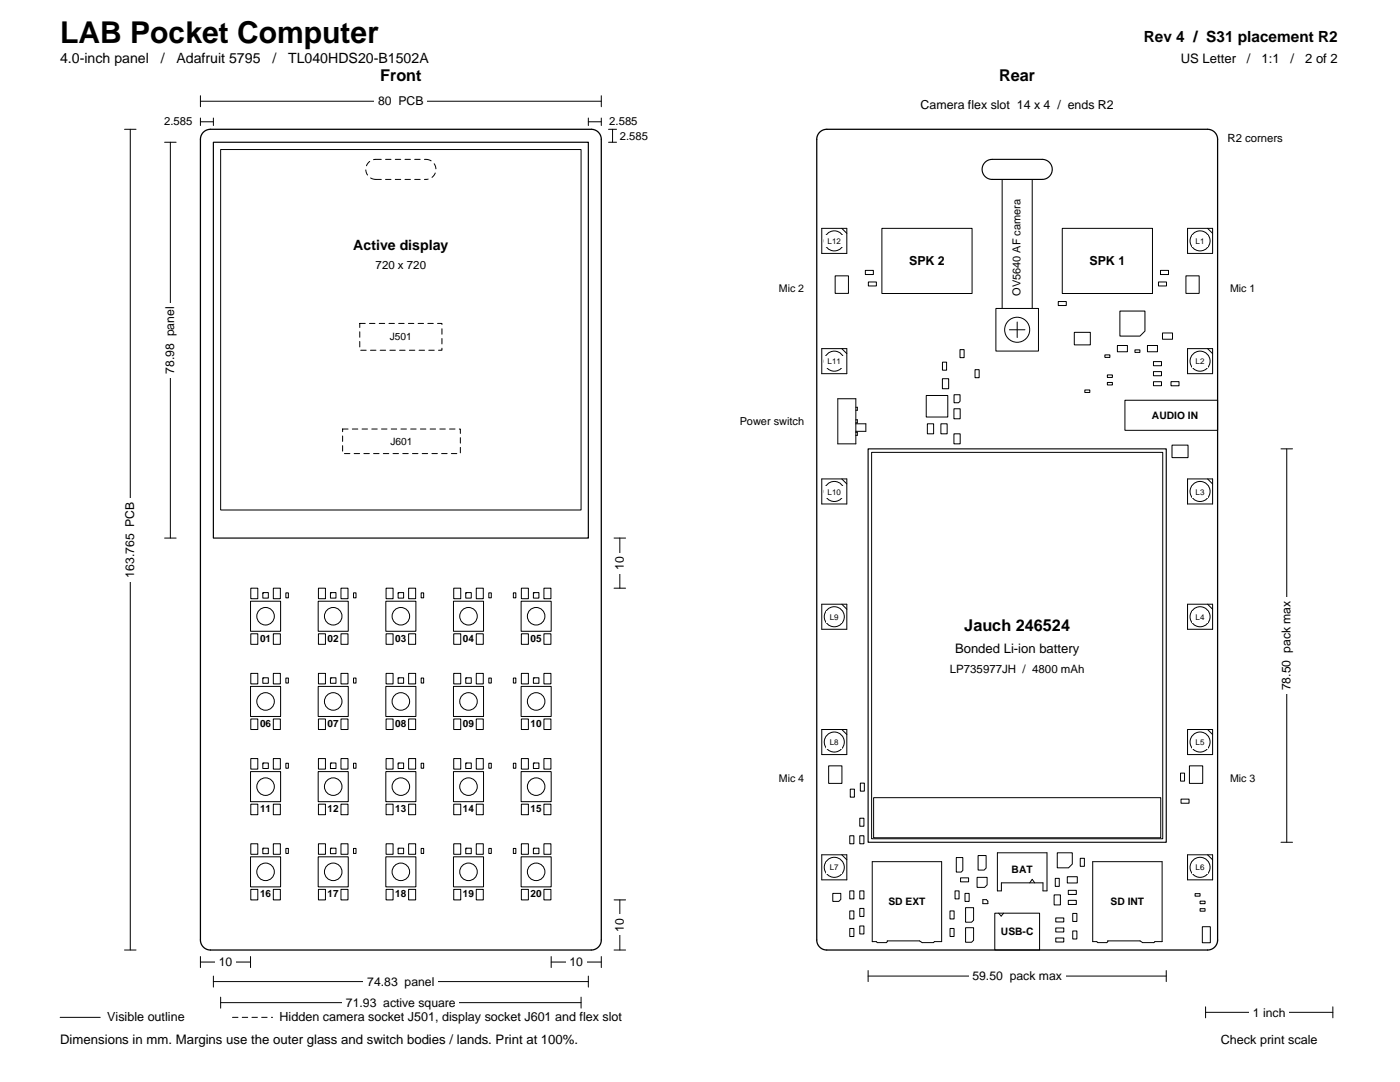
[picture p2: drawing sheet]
<svg xmlns="http://www.w3.org/2000/svg" width="279mm" height="216mm" viewBox="0 0 279 216" stroke-linecap="round" stroke-linejoin="round" font-family="sans-serif">
<g fill="none" stroke="#000" stroke-width=".2">
<path d="M51.7 38.7h1.6v.8h-1.6zM55.5 38.1h7.5v8h-8v-7.5zM64.7 39.2h1.6v.8h-1.6zM65.2 37.2h1.6v.8h-1.6zM68.2 39.2h1.6v.8h-1.6zM68.7 37.2h1.6v.8h-1.6zM44.7 55.2h1.6v.8h-1.6zM45.2 47.4h.6v.3h-.6zM45.7 50.4h.6v.3h-.6zM45.7 48.9h.6v.3h-.6zM45.7 44.9h.6v.3h-.6zM47.2 52.2h1.6v.8h-1.6z"/>
<path d="M47.7 46.7h1.6v.8h-1.6zM48 48.9h2v1.3h-2zM48.1 54.3h.8v1.6h-.8zM48.2 44.7h1.6v.8h-1.6zM48.2 40.7h1.6v.8h-1.6zM48.2 42.7h1.6v.8h-1.6zM48.8 57.6h.4v1h-.4zM50 53.6h9l.9 1v2.9h-9.9zM51.2 46.7h1.6v.8h-1.6zM51.5 50.8h1v.5h-1zM51.7 42.7h1.6v.8h-1.6zM51.7 40.7h1.6v.8h-1.6z"/>
<path d="M51.7 44.7h1.6v.8h-1.6zM52.2 48.9h.6v.3h-.6zM54.5 49.8h1v.5h-1zM55 47.4h2v1.3h-2zM55.5 59.8h1v.5h-1zM57.2 50.2h1.6v.8h-1.6zM59 47.4h2v1.3h-2zM60.5 49.9h2v1.3h-2zM61.1 53.3h.8v1.6h-.8zM62.6 56.8h.8v1.6h-.8zM62.7 59.9h.6v.3h-.6zM63 47.4h2v1.3h-2z"/>
<path d="M64.5 52.6l.7-.8h2.3v2.5h-3zM64.7 43.2h1.6v.8h-1.6zM64.7 45.2h1.6v.8h-1.6zM64.7 41.2h1.6v.8h-1.6zM66.3 56.7l1-1h3.4v7.8h-4.4zM67.2 47.2h1.6v.8h-1.6zM68.2 41.2h1.6v.8h-1.6zM68.2 45.2h1.6v.8h-1.6zM68.2 43.2h1.6v.8h-1.6zM69.7 52l.4-.4h1.2v2.9h-1.6zM70.2 49.2h1.6v.8h-1.6zM88.1 44.4h7.8v4.4h-6.8l-1-1z"/>
<path d="M88.2 40.7h1.6v.8h-1.6zM89.8 52.7l1-1h3.4v7.8h-4.4zM97.2 59.2h1.6v.8h-1.6zM97.2 53.2h1.6v.8h-1.6zM97.2 57.2h1.6v.8h-1.6zM97.2 55.2h1.6v.8h-1.6zM97.7 49.2h1.6v.8h-1.6zM97.7 51.2h1.6v.8h-1.6zM100.7 59.7h1.6v.8h-1.6zM100.7 55.7h1.6v.8h-1.6zM100.7 57.7h1.6v.8h-1.6zM100.7 53.7h1.6v.8h-1.6z"/>
<path d="M104.2 59.7h1.6v.8h-1.6zM44.2 64.2h1.6v.8h-1.6zM46.4 60.3h3.2v2.5h-2.6l-.6-.6zM47.7 64.2h1.6v.8h-1.6zM47.7 66.2h1.6v.8h-1.6zM51.2 68.2h1.6v.8h-1.6zM51.2 64.2h1.6v.8h-1.6zM51.2 66.2h1.6v.8h-1.6zM51.7 60.2h1.6v.8h-1.6zM52.2 70.2h1.6v.8h-1.6zM52.2 74.2h1.6v.8h-1.6zM52.2 72.2h1.6v.8h-1.6z"/>
<path d="M55.7 73.2h1.6v.8h-1.6zM55.7 71.2h1.6v.8h-1.6zM55.7 69.2h1.6v.8h-1.6zM56.2 75.2h1.6v.8h-1.6zM56.6 77.8h.8v1.6h-.8zM57.3 62.4h4.3v5.3h-5.2v-4.3zM58.2 60.2h1.6v.8h-1.6zM58.6 78.8h.8v1.6h-.8zM58.7 70.7h1.4v1.8h-1.4zM59 71.4h.8l-.4 .5zM59 71.9h.8M59.4 71.1v.3"/>
<path d="M59.4 71.9v.2M59.6 75.1h1.4v1.8h-1.4zM59.9 75.8h.8l-.4 .5zM59.9 76.3h.8M60.3 75.5v.3M60.3 76.3v.2M60.5 79.5h1.4v1.8h-1.4zM61.2 79.9v.3M62.2 69.2h1.6v.8h-1.6zM62.2 71.2h1.6v.8h-1.6zM62.6 73.8h.8v1.6h-.8zM64.6 65.3h.8v1.6h-.8z"/>
<path d="M65.2 75.2h1.6v.8h-1.6zM65.2 79.7h1.6v.8h-1.6zM65.3 70.7h1.4v1.8h-1.4zM65.7 71.4h.6l-.3 .5zM65.7 71.9h.6M65.7 77.2h1.6v.8h-1.6zM66 71.1v.3M66 71.9v.2M68.1 66.1h1.2v2.9h-1.6v-2.5zM68.1 70.7h1.4v1.8h-1.4zM68.4 71.4h.7l-.3 .5zM68.4 71.9h.7"/>
<path d="M68.8 71.1v.3M68.8 71.9v.2M69 75.1h1.4v1.8h-1.4zM69.4 75.8h.6l-.3 .5zM69.4 76.3h.6M69.7 75.5v.3M69.7 76.3v.2M69.9 79.5h1.4v1.8h-1.4zM70.6 79.9v.3M71.6 72.8h.8v1.6h-.8zM72.6 78.3h.8v1.6h-.8zM73.5 76.3h1v.5h-1z"/>
<path d="M74.8 72.4l.4-.3h1v2.9h-1.4zM75.9 77.1h1.2v2h-1.2zM78.4 75.1h1.4v1.8h-1.4zM78.5 72.3h1v.5h-1zM78.7 75.8h.8l-.4 .5zM78.7 76.3h.8M79.1 75.5v.3M79.1 76.3v.2M79.3 79.5h1.4v1.8h-1.4zM80 79.9v.3M80.8 73.2h1.4v1.8h-1.4zM81.1 73.9h.7l-.3 .5z"/>
<path d="M81.1 74.4h.7M81.5 73.6v.3M81.5 74.4v.2M82.9 77.1h1.2v2h-1.2zM84.6 72.6h1.2v2.9h-1.6v-2.5zM85.4 77.1h1.2v2h-1.2zM87.8 75.1h1.4v1.8h-1.4zM87.8 61.2h1.4v1.8h-1.4zM88 72.3h1v.5h-1zM88.1 75.8h.8l-.4 .5zM88.1 76.3h.8M88.1 61.9h.8l-.4 .5z"/>
<path d="M88.1 62.4h.8M88.5 61.6v.3M88.5 62.4v.2M88.5 75.5v.3M88.5 76.3v.2M88.7 79.5h1.4v1.8h-1.4zM89.4 65.6h.8v1.6h-.8zM89.4 79.9v.3M90 68.8h1v.5h-1zM90 70.3h1v.5h-1zM90.3 72.7h1.4v1.8h-1.4zM90.6 73.9h.8"/>
<path d="M90.6 73.4h.8l-.4 .5zM90.7 63.2h1.6v.8h-1.6zM91 73.1v.3M91 73.9v.2M91.4 76.3h3.2v1.6h-3.2zM91.7 60.9h1.6v.8h-1.6zM91.9 65.6h.8v1.6h-.8zM92.3 79.1h2.4l.7 .8v2.4l-.7 .7h-2.4l-.8-.7v-2.4zM93.2 70.2h1.6v.8h-1.6zM93.2 72.2h1.6v.8h-1.6zM94.2 74.2h1.6v.8h-1.6zM94.8 65.6l.6-.5h1.7v2h-2.3z"/>
<path d="M95.1 61.8h.8v1.6h-.8zM95.7 68.2h1.6v.8h-1.6zM96.3 70.7h1.4v1.8h-1.4zM96.7 71.4h.7l-.4 .5zM96.7 71.9h.7M97 71.1v.3M97 71.9v.2M97.1 61.8h.8v1.6h-.8zM97.2 75.1h1.4v1.8h-1.4zM97.6 75.8h.6l-.3 .5zM97.6 76.3h.6M97.9 75.5v.3"/>
<path d="M97.9 76.3v.2M98.1 79.5h1.4v1.8h-1.4zM98.8 79.9v.3M99.2 70.2h1.6v.8h-1.6zM99.2 72.2h1.6v.8h-1.6zM99.2 68.2h1.6v.8h-1.6zM99.6 74.8h.8v1.6h-.8zM99.7 63.7h1.6v.8h-1.6zM99.7 61.7h1.6v.8h-1.6zM99.7 65.7h1.6v.8h-1.6zM102.7 70.7h1.6v.8h-1.6zM102.7 67.7h1.6v.8h-1.6z"/>
<path d="M102.7 72.7h1.6v.8h-1.6zM103.2 61.7h1.6v.8h-1.6zM103.2 65.7h1.6v.8h-1.6zM103.2 63.7h1.6v.8h-1.6zM104.3 74.7h3.4v7.8h-4.4v-6.8zM106.2 70.7h1.6v.8h-1.6zM106.2 72.7h1.6v.8h-1.6zM110.7 78.2h1.6v.8h-1.6zM57.6 99.3h.8v1.6h-.8zM59.9 95.6h1.2v2h-1.2zM60.9 80.2h.6l-.3 .5zM60.9 80.7h.6"/>
<path d="M61.1 87.8h.8v1.6h-.8zM61.1 91.8h.8v1.6h-.8zM61.2 80.7v.2M61.4 99.6h1.2v2h-1.2zM61.4 83.9h1.4v1.8h-1.4zM61.8 84.6h.6l-.3 .5zM61.8 85.1h.6M62.1 84.3v.3M62.1 85.1v.2M62.4 95.6h1.2v2h-1.2zM63.2 90.6h2.6v3h-2.6zM63.8 99.4h4.4v4.3h-4.4z"/>
<path d="M64.2 84.2h1.6v.8h-1.6zM64.3 86.7h1.4v1.8h-1.4zM64.6 87.4h.8l-.4 .5zM64.6 87.9h.8M65 87.1v.3M65 87.9v.2M66.2 95.1h1v2.9h-1.4v-2.6zM66.7 81.7h1.6v.8h-1.6zM70.3 80.2h.6l-.3 .5zM70.3 80.7h.6M70.6 80.7v.2M73.7 81.7h1.6v.8h-1.6z"/>
<path d="M76.9 81.1h1.2v2h-1.2zM79.6 80.2h.8l-.4 .5zM79.6 80.7h.8M80 80.7v.2M83.4 81.1h1.2v2h-1.2zM85.9 81.1h1.2v2h-1.2zM89 82.8h1v.5h-1zM89.1 80.2h.6l-.3 .5zM89.1 80.7h.6M89.4 80.7v.2M92.1 91.9h1.1v1.3h-1.4v-1zM93.5 95.6h9v10h-10v-9z"/>
<path d="M94.5 90.8h1v.5h-1zM94.8 93.9h1v.5h-1zM95.1 92.4h1v.5h-1zM95.1 87.2h2.8v1.8h-2.8zM95.2 84.2h1.6v.8h-1.6zM95.7 88.1h.5M96.2 87.5v1.1M96.2 88.1l.6-.4v.8zM96.8 88.1h.5M97 90.3h1v.5h-1zM97.5 93.3h1v.5h-1zM97.5 91.9h1v.5h-1z"/>
<path d="M98.5 80.2h.6l-.3 .5zM98.5 80.7h.6M98.8 80.7v.2M99 83.9h1.4v1.8h-1.4zM99.3 84.6h.7l-.3 .5zM99.3 85.1h.7M99.5 91.1h2v1.6h-2zM99.7 84.3v.3M99.7 85.1v.2M100 93.8h1v.5h-1zM100.1 91.1h.8v1.6h-.8zM100.1 88.3h.8v1.6h-.8z"/>
<path d="M101.6 84.3h.8v1.6h-.8zM102.3 89.9h.8v1.6h-.8zM102.4 93.1h.6v1h-.6zM103.9 85.1h1.2v2h-1.2zM106.1 89.7l1.1-1h4.3v5.3h-5.4zM106.7 86.7h1.6v.8h-1.6zM106.7 83.7h1.6v.8h-1.6zM106.8 95.1h3v4.9h-4v-3.9zM110.2 85.7h1.6v.8h-1.6zM110.2 83.7h1.6v.8h-1.6zM112.6 99.8h.8v1.6h-.8zM50 120h6v6h-6z"/>
<path d="M50 117.4h1.4v2.1h-1.4zM52.5 118.2h1.1v1.1h-1.1zM52.7 118.2l-.2 .3M54.5 117.4h1.4v2.1h-1.4zM57 118.3h.6v1h-.6zM57.1 104.3h.8v1.6h-.8zM59.1 102.8h.8v1.6h-.8zM61.4 103.6h1.2v2h-1.2zM63.5 120h6v6h-6zM63.5 117.4h1.4v2.1h-1.4zM66 118.2h1.1v1.1h-1.1zM66.2 118.2l-.2 .3"/>
<path d="M68 117.4h1.4v2.1h-1.4zM70.6 118.3h.5v1h-.5zM77 120h6v6h-6zM77 117.4h1.5v2.1h-1.5zM79.5 118.2h1v1.1h-1zM79.7 118.2l-.2 .3M81.6 117.4h1.4v2.1h-1.4zM84.1 118.3h.5v1h-.5zM90.5 120h6v6h-6zM90.6 117.4h1.4v2.1h-1.4zM92.9 118.2h1.1v1.1h-1.1zM93.2 118.2l-.3 .3"/>
<path d="M95.1 117.4h1.4v2.1h-1.4zM97.6 118.3h.5v1h-.5zM102.4 118.3h.6v1h-.6zM103.9 101h1.1v.5h-1.1zM103.9 102.5h1.1v.5h-1.1zM103.9 104.1h1.1v.5h-1.1zM104 120h6v6h-6zM104 105.8h1v.5h-1zM104.1 117.4h1.4v2.1h-1.4zM106.4 102.6h1.1v.5h-1.1zM106.4 100.9h1.1v.5h-1.1zM106.4 118.2h1.1v1.1h-1.1z"/>
<path d="M106.5 105.8h1v.5h-1zM106.5 104.3h1v.5h-1zM106.7 118.2l-.3 .3M108.6 117.4h1.4v2.1h-1.4zM108.9 103.3h3.2v2.5h-2.6l-.6-.6zM109 101.3h1v.5h-1zM113.6 104.3h.8v1.6h-.8zM50 137h6v6h-6zM50 126.5h1.4v2.1h-1.4zM50 134.4h1.4v2.1h-1.4zM52.5 135.2h1.1v1.1h-1.1zM52.7 135.2l-.2 .3"/>
<path d="M54.5 126.5h1.4v2.1h-1.4zM54.5 134.4h1.4v2.1h-1.4zM57 135.3h.6v1h-.6zM63.5 137h6v6h-6zM63.5 134.4h1.4v2.1h-1.4zM63.5 126.5h1.4v2.1h-1.4zM66 135.2h1.1v1.1h-1.1zM66.2 135.2l-.2 .3M68 134.4h1.4v2.1h-1.4zM68 126.5h1.4v2.1h-1.4zM70.6 135.3h.5v1h-.5zM77 137h6v6h-6z"/>
<path d="M77 126.5h1.5v2.1h-1.5zM77 134.4h1.5v2.1h-1.5zM79.5 135.2h1v1.1h-1zM79.7 135.2l-.2 .3M81.6 126.5h1.4v2.1h-1.4zM81.6 134.4h1.4v2.1h-1.4zM84.1 135.3h.5v1h-.5zM90.5 137h6v6h-6zM90.6 126.5h1.4v2.1h-1.4zM90.6 134.4h1.4v2.1h-1.4zM92.9 135.2h1.1v1.1h-1.1zM93.2 135.2l-.3 .3"/>
<path d="M95.1 126.5h1.4v2.1h-1.4zM95.1 134.4h1.4v2.1h-1.4zM97.6 135.3h.5v1h-.5zM102.4 135.3h.6v1h-.6zM104 137h6v6h-6zM104.1 126.5h1.4v2.1h-1.4zM104.1 134.4h1.4v2.1h-1.4zM106.4 135.2h1.1v1.1h-1.1zM106.7 135.2l-.3 .3M108.6 126.5h1.4v2.1h-1.4zM108.6 134.4h1.4v2.1h-1.4zM50 154h6v6h-6z"/>
<path d="M50 143.5h1.4v2.1h-1.4zM50 151.4h1.4v2.1h-1.4zM52.5 152.2h1.1v1.1h-1.1zM52.7 152.2l-.2 .3M54.5 143.5h1.4v2.1h-1.4zM54.5 151.4h1.4v2.1h-1.4zM57 152.3h.6v1h-.6zM63.5 154h6v6h-6zM63.5 143.5h1.4v2.1h-1.4zM63.5 151.4h1.4v2.1h-1.4zM66 152.2h1.1v1.1h-1.1zM66.2 152.2l-.2 .3"/>
<path d="M68 143.5h1.4v2.1h-1.4zM68 151.4h1.4v2.1h-1.4zM70.6 152.3h.5v1h-.5zM77 154h6v6h-6zM77 143.5h1.5v2.1h-1.5zM77 151.4h1.5v2.1h-1.5zM79.5 152.2h1v1.1h-1zM79.7 152.2l-.2 .3M81.6 143.5h1.4v2.1h-1.4zM81.6 151.4h1.4v2.1h-1.4zM84.1 152.3h.5v1h-.5zM90.5 154h6v6h-6z"/>
<path d="M90.6 151.4h1.4v2.1h-1.4zM90.6 143.5h1.4v2.1h-1.4zM92.9 152.2h1.1v1.1h-1.1zM93.2 152.2l-.3 .3M95.1 151.4h1.4v2.1h-1.4zM95.1 143.5h1.4v2.1h-1.4zM97.6 152.3h.5v1h-.5zM102.4 152.3h.6v1h-.6zM104 154h6v6h-6zM104.1 151.4h1.4v2.1h-1.4zM104.1 143.5h1.4v2.1h-1.4zM106.4 152.2h1.1v1.1h-1.1z"/>
<path d="M106.7 152.2l-.3 .3M108.6 151.4h1.4v2.1h-1.4zM108.6 143.5h1.4v2.1h-1.4zM50 171h6v6h-6zM50 177.5h1.4v2.1h-1.4zM50 168.4h1.4v2.1h-1.4zM50 160.5h1.4v2.1h-1.4zM52.5 169.2h1.1v1.1h-1.1zM52.7 169.2l-.2 .3M54.5 177.5h1.4v2.1h-1.4zM54.5 168.4h1.4v2.1h-1.4zM54.5 160.5h1.4v2.1h-1.4z"/>
<path d="M57 169.3h.6v1h-.6zM63.5 171h6v6h-6zM63.5 160.5h1.4v2.1h-1.4zM63.5 177.5h1.4v2.1h-1.4zM63.5 168.4h1.4v2.1h-1.4zM66 169.2h1.1v1.1h-1.1zM66.2 169.2l-.2 .3M68 160.5h1.4v2.1h-1.4zM68 177.5h1.4v2.1h-1.4zM68 168.4h1.4v2.1h-1.4zM70.6 169.3h.5v1h-.5zM77 171h6v6h-6z"/>
<path d="M77 177.5h1.5v2.1h-1.5zM77 168.4h1.5v2.1h-1.5zM77 160.5h1.5v2.1h-1.5zM79.5 169.2h1v1.1h-1zM79.7 169.2l-.2 .3M81.6 177.5h1.4v2.1h-1.4zM81.6 168.4h1.4v2.1h-1.4zM81.6 160.5h1.4v2.1h-1.4zM84.1 169.3h.5v1h-.5zM90.5 171h6v6h-6zM90.6 177.5h1.4v2.1h-1.4zM90.6 168.4h1.4v2.1h-1.4z"/>
<path d="M90.6 160.5h1.4v2.1h-1.4zM92.9 169.2h1.1v1.1h-1.1zM93.2 169.2l-.3 .3M95.1 177.5h1.4v2.1h-1.4zM95.1 168.4h1.4v2.1h-1.4zM95.1 160.5h1.4v2.1h-1.4zM97.6 169.3h.5v1h-.5zM102.4 169.3h.6v1h-.6zM104 171h6v6h-6zM104.1 160.5h1.4v2.1h-1.4zM104.1 177.5h1.4v2.1h-1.4zM104.1 168.4h1.4v2.1h-1.4z"/>
<path d="M106.4 169.2h1.1v1.1h-1.1zM106.7 169.2l-.3 .3M108.6 160.5h1.4v2.1h-1.4zM108.6 177.5h1.4v2.1h-1.4zM108.6 168.4h1.4v2.1h-1.4z"/>
<circle cx="99.8" cy="92.5" r=".1"/>
<circle cx="53" cy="140" r="1.75"/>
<circle cx="53" cy="123" r="1.75"/>
<circle cx="66.5" cy="123" r="1.75"/>
<circle cx="66.5" cy="140" r="1.75"/>
<circle cx="80" cy="123" r="1.75"/>
<circle cx="80" cy="140" r="1.75"/>
<circle cx="93.5" cy="123" r="1.75"/>
<circle cx="93.5" cy="140" r="1.75"/>
<circle cx="107" cy="123" r="1.75"/>
<circle cx="107" cy="140" r="1.75"/>
<circle cx="53" cy="157" r="1.75"/>
<circle cx="66.5" cy="157" r="1.75"/>
<circle cx="80" cy="157" r="1.75"/>
<circle cx="93.5" cy="157" r="1.75"/>
<circle cx="107" cy="157" r="1.75"/>
<circle cx="53" cy="174" r="1.75"/>
<circle cx="66.5" cy="174" r="1.75"/>
<circle cx="80" cy="174" r="1.75"/>
<circle cx="93.5" cy="174" r="1.75"/>
<circle cx="107" cy="174" r="1.75"/>
</g>
<path d="M42.6 28.4h74.8v79h-74.8z" fill-rule="evenodd" fill="#fff" stroke="#000" stroke-width=".24"/>
<g fill="none" stroke="#000" stroke-width=".2">
<path d="M44 29.8h72v72h-72zM164 95.6h5v5h-5zM168 95.6l1 1"/>
<circle cx="166.5" cy="98.1" r="2"/>
</g>
<path d="M75 31.8h10M75 35.8a2 2 0 0 1-2-2 2 2 0 0 1 2-2M75 35.8h10M85 31.8a2 2 0 0 1 2 2 2 2 0 0 1-2 2M71.8 64.5h16.4v5.4h-16.4zM68.4 85.6h23.5v4.9h-23.5z" fill="none" stroke="#000" stroke-width=".2" stroke-dasharray="1.1 .8"/>
<path d="M40.6 26.4l.6-.4 .8-.2h76a2 2 0 0 1 2 2v159.8a2 2 0 0 1-2 2h-76a2 2 0 0 1-2-2v-159.8l.2-.8z" fill="none" stroke="#000" stroke-width=".25"/>
<path d="M164.5 97h4v2.3h-4z" fill-rule="evenodd" fill="#fff"/>
<g fill="none" stroke="#000" stroke-width=".2">
<path d="M164 170.6h5v5h-5zM168 170.6l1 1M213.2 177.7h1.6v.8h-1.6z"/>
<circle cx="166.5" cy="173.1" r="2"/>
</g>
<path d="M164.9 172h3.2v2.3h-3.2z" fill-rule="evenodd" fill="#fff"/>
<path d="M188.1 72.3h.8v1.6h-.8zM221 76.3h1v.5h-1zM224.5 79.9h18.5v6h-18.5zM230.2 72.2h1.6v.8h-1.6zM185.1 84.6h1.2v2h-1.2zM233.9 88.8h3.2v2.5h-3.2zM165.4 152.8h2.6v3.5h-2.6zM169.6 177.8h.8v1.6h-.8zM214.1 182.3h.8v1.6h-.8z" fill="none" stroke="#000" stroke-width=".2"/>
<path d="M229.2 81.5h10.6v2.8h-10.6z" fill-rule="evenodd" fill="#fff"/>
<g fill="none" stroke="#000" stroke-width=".2">
<path d="M231.6 54h1.6v.8h-1.6zM237 45.6h5v5h-5zM241 45.6l1 1M188.1 75.6h1.2v2h-1.2zM192.6 178.3h.8v1.6h-.8z"/>
<circle cx="239.5" cy="48.1" r="2"/>
</g>
<path d="M237.9 47h3.2v2.3h-3.2z" fill-rule="evenodd" fill="#fff"/>
<g fill="none" stroke="#000" stroke-width=".2">
<path d="M164 45.6h5v5h-5zM168 45.6l1 1M169.6 166.8h.8v1.6h-.8zM190.6 177.8h.8v1.6h-.8zM211 170.2h3v2.2l-.7 .8h-2.3z"/>
<circle cx="166.5" cy="48.1" r="2"/>
</g>
<path d="M164.5 47h4v2.3h-4z" fill-rule="evenodd" fill="#fff"/>
<g fill="none" stroke="#000" stroke-width=".2">
<path d="M212 45.6h18v13h-18zM223.5 62.1h5v4l-1 1h-4zM229 68.9h2v1.3h-2zM230.2 76.2h1.6v.8h-1.6zM237 95.6h5v5h-5zM241 95.6l1 1M166.2 178.3h1.6v1.2l-.4 .4h-1.2z"/>
<circle cx="239.5" cy="98.1" r="2"/>
</g>
<path d="M237.9 97h3.2v2.3h-3.2z" fill-rule="evenodd" fill="#fff"/>
<g fill="none" stroke="#000" stroke-width=".2">
<path d="M237 69.6h5v5h-5zM241 69.6l1 1M215.6 171.3h.8v1.6h-.8z"/>
<circle cx="239.5" cy="72.1" r="2"/>
</g>
<path d="M237.9 71h3.2v2.3h-3.2z" fill-rule="evenodd" fill="#fff"/>
<g fill="none" stroke="#000" stroke-width=".2">
<path d="M172.7 54h1.6v.8h-1.6zM190.4 81.6h1.2v2h-1.2zM237 145.6h5v5h-5zM241 145.6l1 1M239.5 179.8h1v.5h-1zM192.7 185.1h1.6v2.5l-.4 .4h-1.2z"/>
<circle cx="239.5" cy="148.1" r="2"/>
</g>
<path d="M237.9 147h3.2v2.3h-3.2z" fill-rule="evenodd" fill="#fff"/>
<g fill="none" stroke="#000" stroke-width=".2">
<path d="M167.2 79.6h3.6v9h-3.6zM184.9 78.9h4.2v4.3h-4.2zM230.2 74.2h1.6v.8h-1.6zM232 66.4h2v1.3h-2zM170.8 84.6h2v1.5h-2M170.8 81.3h.3v.6h-.3M170.8 83.8h.3v.6h-.3M170.8 86.3h.3v.6h-.3M237 120.6h5v5h-5zM241 120.6l1 1M169.7 157.5h.8v1.6h-.8zM237.4 152.8h2.6v3.5h-2.6z"/>
<path d="M171.6 166.8h.8v1.6h-.8zM213 174.9h2v1.3h-2zM171.6 181.3h.8v1.6h-.8zM192.7 181.1h1.6v2.5l-.4 .4h-1.2zM214.1 185.8h.8v1.6h-.8z"/>
<circle cx="239.5" cy="123.1" r="2"/>
</g>
<path d="M237.9 122h3.2v2.3h-3.2z" fill-rule="evenodd" fill="#fff"/>
<path d="M173.3 56.3h1.6v.8h-1.6zM235.6 154.3h.8v1.6h-.8zM199 170.2h9.9v7.6h-.8v-1.6h-8.3v1.6h-.8zM205.5 176.2l.5-.7 .5 .7M210.4 178.6h1.2v2h-1.2z" fill="none" stroke="#000" stroke-width=".2"/>
<path d="M201.2 172h5.6v2.8h-5.6z" fill-rule="evenodd" fill="#fff"/>
<g fill="none" stroke="#000" stroke-width=".2">
<path d="M176 45.6h18v13h-18zM236.7 55h2.6v3.5h-2.6zM187.8 84.6h1.2v2h-1.2zM164 120.6h5v5h-5zM168 120.6l1 1M195.2 170.7h1.6v2.5l-.4 .4h-1.2zM169.6 185.3h.8v1.6h-.8z"/>
<circle cx="166.5" cy="123.1" r="2"/>
</g>
<path d="M164.9 122h3.2v2.3h-3.2z" fill-rule="evenodd" fill="#fff"/>
<g fill="none" stroke="#000" stroke-width=".2">
<path d="M237 170.6h5v5h-5zM241 170.6l1 1"/>
<circle cx="239.5" cy="173.1" r="2"/>
</g>
<path d="M237.9 172h3.2v2.3h-3.2z" fill-rule="evenodd" fill="#fff"/>
<g fill="none" stroke="#000" stroke-width=".2">
<path d="M231.2 56.3h1.6v.8h-1.6zM190.4 78.8h1.2v1.3l-.3 .3h-.9zM194.6 73.8h.8v1.6h-.8zM216.5 77.8h1v.5h-1zM221 74.8h1v.5h-1zM223 68.9h2v1.3h-2zM190.4 86.6h1.2v2h-1.2zM164 145.6h5v5h-5zM168 145.6l1 1M235.7 159.5h1.6v.8h-1.6zM190.9 171.1h1.3v2.6l-.4 .3h-.9zM191.7 175.2h1.6v.8h-1.6z"/>
<path d="M195 175.1h2v1.5l-.5 .5h-1.5zM196.1 179.5h.7l.4 .3v.5h-1.1zM210.6 175.3h.8v1.6h-.8zM213.2 179.7h1.6v.8h-1.6zM210.7 187.2h1.6v.8h-1.6zM239.9 184.9h1.7v3.2h-1.7z"/>
<circle cx="166.5" cy="148.1" r="2"/>
</g>
<path d="M164.9 147h3.2v2.3h-3.2z" fill-rule="evenodd" fill="#fff"/>
<g fill="none" stroke="#000" stroke-width=".2">
<path d="M164 69.6h5v5h-5zM168 69.6l1 1M191.6 69.8h.8v1.6h-.8zM226.5 69.8h1v.5h-1zM233.7 76.2h1.6v.8h-1.6zM189.6 185.3h.8v1.6h-.8z"/>
<circle cx="166.5" cy="72.1" r="2"/>
</g>
<path d="M164.5 71h4v2.3h-4z" fill-rule="evenodd" fill="#fff"/>
<path d="M171.7 156.3h.8v1.6h-.8zM174.1 171.9h13.8v16h-1.4l-.2 .2h-2.3l-.5-.4h-6.4l-.2 .4h-1.8l-.2-.2h-.8zM239.5 181.3h1v.5h-1z" fill="none" stroke="#000" stroke-width=".2"/>
<path d="M176.6 178.4h8.8v2.8h-8.8z" fill-rule="evenodd" fill="#fff"/>
<path d="M211.2 60.2h1.6v.8h-1.6zM218.1 171.9h13.8v16h-1.4l-.2 .2h-2.3l-.5-.4h-6.4l-.2 .4h-1.8l-.2-.2h-.8zM238.5 178.3h1v.5h-1zM169.6 181.8h.8v1.6h-.8zM189.6 181.8h.8v1.6h-.8zM210.7 183.2h1.6v.8h-1.6z" fill="none" stroke="#000" stroke-width=".2"/>
<path d="M220.9 178.4h8.2v2.8h-8.2z" fill-rule="evenodd" fill="#fff"/>
<path d="M166.7 55h2.6v3.5h-2.6zM214.4 66.3h3.2v2.5h-3.2zM220.5 70.8h1v.5h-1zM171.6 163.3h.8v1.6h-.8zM171.6 177.8h.8v1.6h-.8zM171.6 184.8h.8v1.6h-.8zM198.5 182.2h9v7.4h-9zM199.3 182.2l.5 .6 .5-.6M210.7 185.2h1.6v.8h-1.6z" fill="none" stroke="#000" stroke-width=".2"/>
<path d="M199.1 184.5h7.8v2.8h-7.8z" fill-rule="evenodd" fill="#fff"/>
<path d="M163.6 26.4l.6-.4 .8-.2h76a2 2 0 0 1 2 2v159.8a2 2 0 0 1-2 2h-76a2 2 0 0 1-2-2v-159.8l.2-.8z" fill="none" stroke="#000" stroke-width=".25"/>
<path d="M200 35.8v25.7M206 35.8v25.7" fill="none" stroke="#000" stroke-width=".2"/>
<path d="M196.6 32.4l.6-.4 .8-.2h10a2 2 0 0 1 2 2 2 2 0 0 1-2 2h-10a2 2 0 0 1-1.8-1.2 2 2 0 0 1 .4-2.2z" fill="none" stroke="#000" stroke-width=".23"/>
<path d="M198.7 61.5h8.5v8.5h-8.5z" fill-rule="evenodd" fill="#fff" stroke="#000" stroke-width=".2"/>
<g fill="none" stroke="#000" stroke-width=".2">
<path d="M201.5 65.8h3.1M203 64.3v3.1"/>
<circle cx="203" cy="65.8" r="2.5"/>
</g>
<path d="M173.3 89.6h59.5v78.5h-59.5z" fill-rule="evenodd" fill="#fff" stroke="#000" stroke-width=".23"/>
<path d="M40 19.1v2.2M120 19.1v2.2M40 20.2h80M173.9 90.3h58.1v77.1h-58.1zM174.4 159.2h57.3v8h-57.3z" fill="none" stroke="#000" stroke-width=".2"/>
<path d="M74.8 18.5h10.4v3.2h-10.4z" fill-rule="evenodd" fill="#fff"/>
<path d="M24.8 25.8h2.4M26 25.8v163.8M24.8 189.6h2.4" fill="none" stroke="#000" stroke-width=".2"/>
<path d="M24.3 99.4h3.1v16.6h-3.1z" fill-rule="evenodd" fill="#fff"/>
<path d="M32.9 28.4h2.3M34 28.4v79M32.9 107.4h2.3" fill="none" stroke="#000" stroke-width=".2"/>
<path d="M32.3 60.5h3.1v14.8h-3.1z" fill-rule="evenodd" fill="#fff"/>
<path d="M40 24.3h2.6M40 23.6v1.4M42.6 23.6v1.4M117.4 24.3h2.6M117.4 23.6v1.4M120 23.6v1.4M121.4 25.8h1.6M121.4 28.4h1.6M122.2 25.8v2.6M122.5 107.4h2.3M122.5 117.4h2.3M123.7 107.4v10" fill="none" stroke="#000" stroke-width=".2"/>
<path d="M122 110.3h3.1v4.1h-3.1z" fill-rule="evenodd" fill="#fff"/>
<path d="M122.5 179.6h2.3M123.7 179.6v10M122.5 189.6h2.3" fill="none" stroke="#000" stroke-width=".2"/>
<path d="M122 182.5h3.1v4.1h-3.1z" fill-rule="evenodd" fill="#fff"/>
<path d="M40 190.9v2.2M40 192h10M50 190.9v2.2" fill="none" stroke="#000" stroke-width=".2"/>
<path d="M42.9 190.3h4.2v3.1h-4.2z" fill-rule="evenodd" fill="#fff"/>
<path d="M110 190.9v2.2M110 192h10M120 190.9v2.2" fill="none" stroke="#000" stroke-width=".2"/>
<path d="M112.9 190.3h4.2v3.1h-4.2z" fill-rule="evenodd" fill="#fff"/>
<path d="M42.6 194.8v2.2M42.6 195.9h74.8M117.4 194.8v2.2" fill="none" stroke="#000" stroke-width=".2"/>
<path d="M72.6 194.2h14.8v3.1h-14.8z" fill-rule="evenodd" fill="#fff"/>
<path d="M44 199v2.2M116 199v2.2M44 200.1h72" fill="none" stroke="#000" stroke-width=".2"/>
<path d="M68.3 198.4h23.4v3.1h-23.4z" fill-rule="evenodd" fill="#fff"/>
<path d="M173.3 193.7v2.2M173.3 194.8h59.5M232.8 193.7v2.2" fill="none" stroke="#000" stroke-width=".2"/>
<path d="M193.4 193.1h19.2v3.1h-19.2z" fill-rule="evenodd" fill="#fff"/>
<path d="M255.7 89.6h2.3M256.8 89.6v78.5M255.7 168.1h2.3" fill="none" stroke="#000" stroke-width=".2"/>
<path d="M255.1 119.2h3.1v19.3h-3.1z" fill-rule="evenodd" fill="#fff"/>
<path d="M12 203h8M240.6 200.9v2.2M240.6 202h25.4M266 200.9v2.2" fill="none" stroke="#000" stroke-width=".2"/>
<path d="M46.4 203h8" fill="none" stroke="#000" stroke-width=".2" stroke-dasharray="1.1 .8"/>
<path d="M249.3 200.3h8v3.2h-8z" fill-rule="evenodd" fill="#fff"/>
<text font-size="6" x="12" y="8.5">LAB Pocket Computer</text>
<g font-size="3.2">
<text x="75.9" y="16.2">Front</text>
<text x="199.4" y="16.2">Rear</text>
<text x="192.4" y="125.8">Jauch 246524</text>
</g>
<text font-size="3.1" x="228.3" y="8.3">Rev 4 / S31 placement R2</text>
<g font-size="2.8">
<text x="12" y="12.5">4.0-inch panel</text>
<text x="32.1" y="12.5">/</text>
<text x="35.2" y="12.5">Adafruit 5795</text>
<text x="54.4" y="12.5">/</text>
<text x="57.5" y="12.5">TL040HDS20-B1502A</text>
<text x="70.5" y="50">Active display</text>
</g>
<g font-size="2.6">
<text x="235.7" y="12.5">US Letter</text>
<text x="248.9" y="12.5">/</text>
<text x="251.8" y="12.5">1:1</text>
<text x="257.6" y="12.5">/</text>
<text x="260.5" y="12.5">2 of 2</text>
<text x="190.6" y="130.3">Bonded Li-ion battery</text>
<text x="12" y="208.2">Dimensions in mm. Margins use the outer glass and switch bodies / lands. Print at 100%.</text>
</g>
<g font-size="2.5">
<text x="183.7" y="21.7">Camera flex slot 14 x 4 / ends R2</text>
<text x="181.4" y="52.9">SPK 2</text>
<text x="217.4" y="52.9">SPK 1</text>
<text x="21.4" y="203.8">Visible outline</text>
<text x="55.8" y="203.8">Hidden camera socket J501, display socket J601 and flex slot</text>
<text x="243.6" y="208.2">Check print scale</text>
</g>
<g font-size="2.4">
<text x="75.5" y="21">80 PCB</text>
<text x="34.8" y="74.6" transform="rotate(-90 34.8 74.6)">78.98 panel</text>
<text x="124.5" y="113.7" transform="rotate(-90 124.5 113.7)">10</text>
<text x="26.8" y="115.3" transform="rotate(-90 26.8 115.3)">163.765 PCB</text>
<text x="257.6" y="137.7" transform="rotate(-90 257.6 137.7)">78.50 pack max</text>
<text x="124.5" y="185.9" transform="rotate(-90 124.5 185.9)">10</text>
<text x="43.6" y="192.8">10</text>
<text x="73.3" y="196.7">74.83 panel</text>
<text x="113.6" y="192.8">10</text>
<text x="194.1" y="195.6">59.50 pack max</text>
<text x="69" y="200.9">71.93 active square</text>
<text x="250.1" y="202.8">1 inch</text>
</g>
<g font-size="2.3">
<text x="32.8" y="24.9">2.585</text>
<text x="121.6" y="24.9">2.585</text>
<text x="245" y="28.3">R2 corners</text>
<text x="75" y="53.7">720 x 720</text>
<text x="189.6" y="134.3">LP735977JH / 4800 mAh</text>
</g>
<g font-size="2.2">
<text x="123.7" y="27.9">2.585</text>
<text x="203.6" y="59.1" transform="rotate(-90 203.6 59.1)">OV5640 AF camera</text>
<text x="147.6" y="84.9">Power switch</text>
</g>
<g font-size="2.1">
<text x="155.4" y="58.2">Mic 2</text>
<text x="245.5" y="58.2">Mic 1</text>
<text x="155.4" y="156">Mic 4</text>
<text x="245.5" y="156">Mic 3</text>
</g>
<g font-size="2">
<text x="77.8" y="67.9">J501</text>
<text x="229.9" y="83.6">AUDIO IN</text>
<text x="77.9" y="88.7">J601</text>
<text x="51.9" y="128.1">01</text>
<text x="65.4" y="128.1">02</text>
<text x="78.9" y="128.1">03</text>
<text x="92.4" y="128.1">04</text>
<text x="105.9" y="128.1">05</text>
<text x="51.9" y="145.1">06</text>
<text x="65.4" y="145.1">07</text>
<text x="78.9" y="145.1">08</text>
<text x="92.4" y="145.1">09</text>
<text x="105.9" y="145.1">10</text>
<text x="51.9" y="162.1">11</text>
<text x="65.4" y="162.1">12</text>
<text x="78.9" y="162.1">13</text>
<text x="92.4" y="162.1">14</text>
<text x="105.9" y="162.1">15</text>
<text x="51.9" y="179.1">16</text>
<text x="65.4" y="179.1">17</text>
<text x="78.9" y="179.1">18</text>
<text x="92.4" y="179.1">19</text>
<text x="105.9" y="179.1">20</text>
<text x="201.9" y="174.1">BAT</text>
<text x="177.3" y="180.5">SD EXT</text>
<text x="221.6" y="180.5">SD INT</text>
<text x="199.8" y="186.7">USB-C</text>
</g>
<g font-size="1.6">
<text x="165.2" y="48.7">L12</text>
<text x="238.6" y="48.7">L1</text>
<text x="165.2" y="72.7">L11</text>
<text x="238.6" y="72.7">L2</text>
<text x="165.2" y="98.7">L10</text>
<text x="238.6" y="98.7">L3</text>
<text x="165.6" y="123.7">L9</text>
<text x="238.6" y="123.7">L4</text>
<text x="165.6" y="148.7">L8</text>
<text x="238.6" y="148.7">L5</text>
<text x="165.6" y="173.7">L7</text>
<text x="238.6" y="173.7">L6</text>
</g>
</svg>
